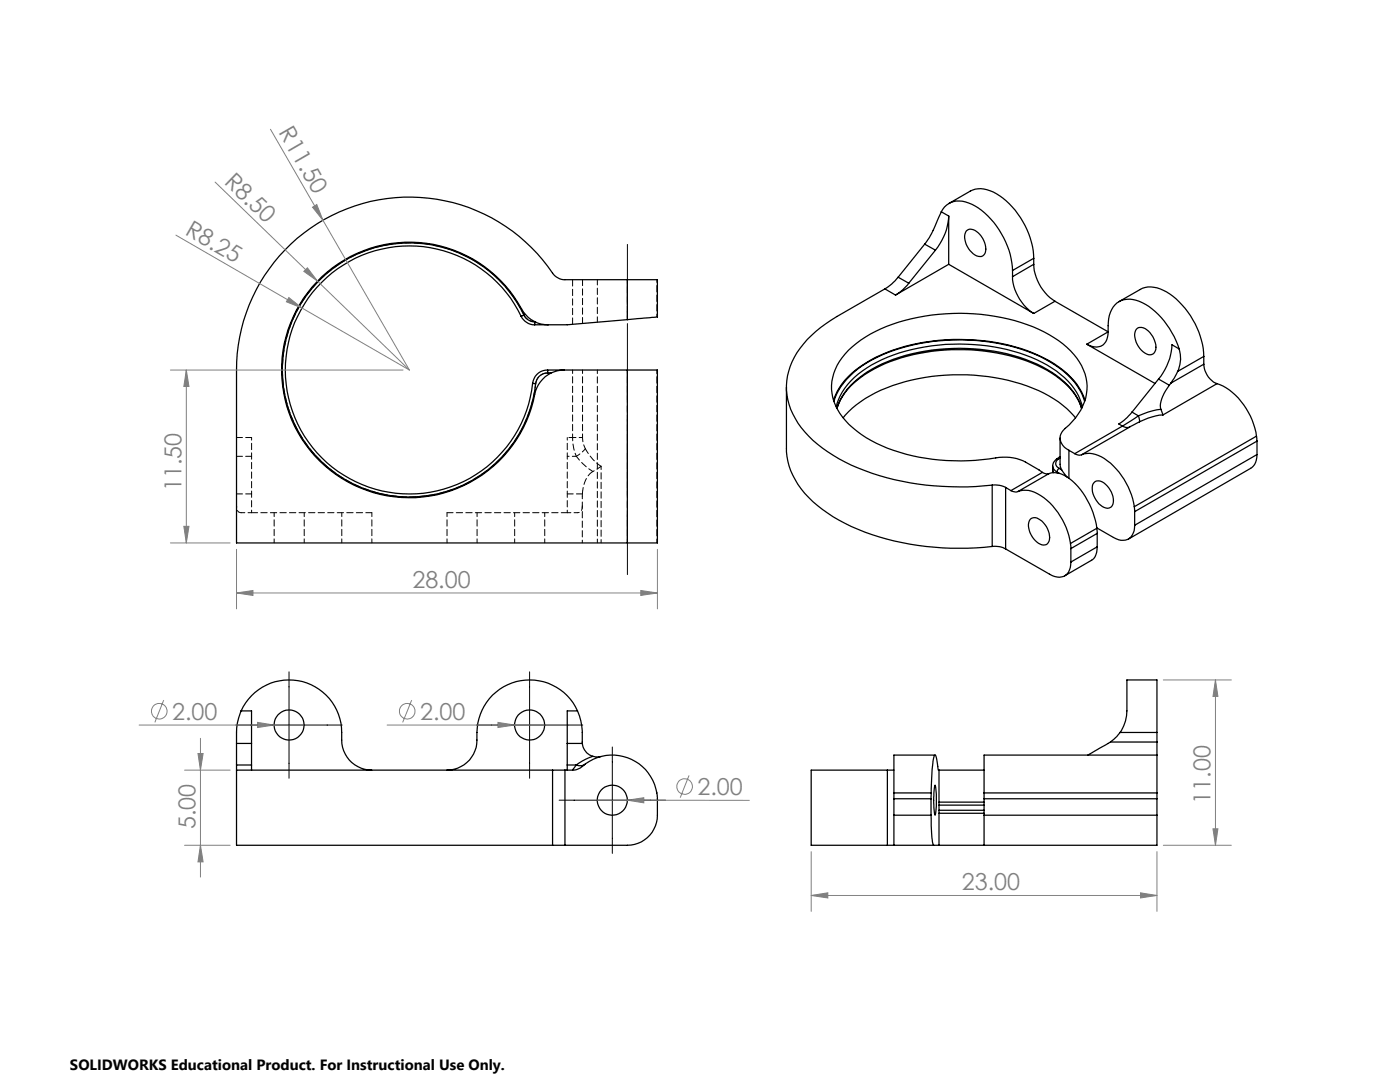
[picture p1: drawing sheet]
<svg xmlns="http://www.w3.org/2000/svg" width="279mm" height="216mm" viewBox="0 0 279 216" stroke-linecap="round" stroke-linejoin="round" font-family="sans-serif">
<g fill="none" stroke="#000" stroke-width=".25">
<path d="M125.2 55.8h-12.5a3.1 3.1 0 0 1-2.4-1.3 34.5 34.5 0 0 0-38.7-13.7 34.5 34.5 0 0 0-24.4 33v34.5h78M125.2 55.8h6v7.5l-6 .5M125.2 55.8v8M176.6 57.6l-9.6 5.5a21.8 21.8 0 0 0-8.9 9.1 12.4 12.4 0 0 0 1.8 13.1 29.7 29.7 0 0 0 14.1 9.1 56.3 56.3 0 0 0 24 2.4M176.6 57.6l2.1 1.3M179.2 55.3a9.3 9.3 0 0 1-2.6 2.3M179.2 55.3l2.2 1.2M181.4 56.5a8.8 8.8 0 0 1-2.7 2.4M184.5 48.7l2.2 1.2M184.5 48.7l-5.3 6.6M186.7 49.9l-5.3 6.6M187.9 42.3a4 4 0 0 1 5.4-1.8 15.1 15.1 0 0 1 7.7 8.6l.6 1.7 .5 3.2"/>
<path d="M187.9 42.3l-2 4.4-1.4 2M187.9 42.3l1.4 .8M189.3 43.1a11.5 11.5 0 0 1-2.6 6.8M189.3 52.7l-10.6 6.2M189.3 52.7l17 9.8M189.3 43.1v9.6M189.4 40.6l4.2-2.5a5.6 5.6 0 0 1 5.9 1 16.6 16.6 0 0 1 6.8 12.4M192.8 46.1a1.68 1.68 0 0 1 2.4 .4 4 4 0 0 1 1.3 4.2 1.49 1.49 0 0 1-2.3-.1 4.1 4.1 0 0 1-1.5-4.2zM202.1 55.2a9.4 9.4 0 0 0 4.2 7.3M202.1 54v1.2M206.3 52.7a9.4 9.4 0 0 0 4.2 7.4M206.3 51.5l-4.2 2.5"/>
<path d="M206.3 52.7l-4.2 2.5M206.3 51.5v1.2M104 63.1a24.7 24.7 0 0 0-39.8-6.8 24.7 24.7 0 0 0 6.8 39.8 24.7 24.7 0 0 0 35.3-19.6M104 63.1a3.1 3.1 0 0 0 2.7 1.7M104.6 62.9a2.35 2.35 0 0 0 2.1 1.3M104.6 62.9a25.4 25.4 0 0 0-40.8-7 25.4 25.4 0 0 0 6.9 40.8 25.4 25.4 0 0 0 36.2-20.1M104.6 62.9l-.6 .2M106.3 76.5l.6 .1M106.7 64.2v.6M106.7 64.2h.1M109.3 74.4a2.36 2.36 0 0 0-2.4 2.2M109.3 73.8a2.97 2.97 0 0 0-3 2.7"/>
<path d="M109.3 73.8v.6M109.3 73.8h15.9M109.3 74.4h.7M109.4 64.8a6.1 6.1 0 0 1-5.3-3.1 25.5 25.5 0 0 0-40.7-5.5 25.5 25.5 0 0 0 6.9 40.5 25.5 25.5 0 0 0 36.6-18.7 5.9 5.9 0 0 1 5.7-4.2M125.2 73.8h6v34.5h-6M125.2 73.8v34.5M125.2 63.8l-12 1h-6.5M157 77.3v12.2a14.9 14.9 0 0 0 6.1 11.4 40.7 40.7 0 0 0 20.1 7.9 57.8 57.8 0 0 0 14.8 .2M166.3 79.8a14.5 14.5 0 0 1 7.4-7.9 39.4 39.4 0 0 1 24.8-3.6 27.9 27.9 0 0 1 15.1 6.9 11.9 11.9 0 0 1 2.9 4.6M210.5 60.1l-4.2 2.4M210.5 60.1l10.7 6.1M216.9 68.7l13.6 7.8"/>
<path d="M221.2 66.2v-1.2a5 5 0 0 1 2.6-5.1 6.5 6.5 0 0 1 6.1 1.7 17.6 17.6 0 0 1 5.4 8M221.2 66.2a2.62 2.62 0 0 1-2.3 3.1l-1-.2-1-.4M221.2 66.2l-4.3 2.5M223.3 60.2l4.3-2.5a5.7 5.7 0 0 1 5.9 1 16.8 16.8 0 0 1 6.7 12.4M226.8 65.7a1.63 1.63 0 0 1 2.4 .3 4.4 4.4 0 0 1 1.4 4 1.26 1.26 0 0 1-2.1 .4 4.1 4.1 0 0 1-1.9-4.4zM231.2 75.6l2.2 1.3M231.2 75.6l-5.3 6.6M233.4 76.9a6.2 6.2 0 0 0-1.7 4.8M233.7 76.4l-.3 .5M235 74.1l-1.3 2.3M235.3 69.6a6.1 6.1 0 0 1-.3 4.5M235.3 69.6l-1.4-.8a11.8 11.8 0 0 1-2.7 6.8"/>
<path d="M240.2 72.7a4.4 4.4 0 0 0 2.7 3.9M240.2 71.1l-5.2 3M240.2 72.7l-6.5 3.7M240.2 71.1v1.6M242.9 76.6a12.8 12.8 0 0 1 7.5 8.8l.4 1.6M242.9 76.6l-10.8 6.2M166.4 80.1a14.6 14.6 0 0 1 7.7-8.3 40.4 40.4 0 0 1 32.4-1.1 17.8 17.8 0 0 1 9.4 7.9l.6 1.5M166.9 81.2a13.5 13.5 0 0 1 7.1-8.4 38.6 38.6 0 0 1 24.3-3.6 28.1 28.1 0 0 1 14.1 6.2 11 11 0 0 1 3.6 5.8M168.3 83.4a22.1 22.1 0 0 1 11.1-6.8 40.8 40.8 0 0 1 29 1.9 19.5 19.5 0 0 1 6.2 4.9M198 96.8a4.5 4.5 0 0 1 2.7 .5M198 96.8v12.2M200.7 97.3v12.2"/>
<path d="M200.7 97.3l1.1 .6M201.8 97.9a1.72 1.72 0 0 0 1.4 .2M203.2 98.1a4.8 4.8 0 0 1 4.5 .8 14.5 14.5 0 0 1 5.9 9.5M208 94.3l.7 .2h.6M208 94.3l-6.2 3.6M209.3 94.5a4.2 4.2 0 0 1 4.2 1 15.9 15.9 0 0 1 5.4 9.9M209.3 94.5l-6.1 3.6M210.1 93.8l.1 .5M210.1 93l.3 .7 .6 .5M210.1 93v.8M210.9 91.6l-.6 .7-.2 .7M210.9 91.6h.3"/>
<path d="M211 94.2v.2M211 94.2l.4 .2M211.2 91.6a1 1 0 0 0-.5 1 1 1 0 0 0 .7 .9M211.4 93.5l-.3 .3-.1 .4M211.4 93.5l.5 .3M211.6 91.1l-.7 .5M211.6 87.4v5.2l.3 1.2M211.6 91.4l-.4 .2M211.9 93.8l1.1 1.4M213.3 89.9a2.49 2.49 0 0 1-.7-4.4 10.5 10.5 0 0 0 4.1-10.1 14.1 14.1 0 0 0-7.3-8.6 38.5 38.5 0 0 0-22.1-4.1 31.8 31.8 0 0 0-16.4 5.8 10.8 10.8 0 0 0-4.8 10 11.8 11.8 0 0 0 4.9 7.5 32.6 32.6 0 0 0 17.9 5.9 52 52 0 0 0 11.2-.7l1.4 .1 1.4 .2a13.3 13.3 0 0 1 4.5 2.3l.6 .5M213.3 89.9l1.2 .6M213.3 89.9v5.5"/>
<path d="M214.5 90.5a1.52 1.52 0 0 0 1.4 .2M215.8 81.5a12.9 12.9 0 0 0-5.9-7 37.2 37.2 0 0 0-22.6-4.5 29.7 29.7 0 0 0-16.9 6.4 11.7 11.7 0 0 0-3.4 5.1 13 13 0 0 1 6-7.2 36 36 0 0 1 21.3-4.7 31.2 31.2 0 0 1 17.4 6 11.7 11.7 0 0 1 4.2 5.9M215.9 90.7a5.1 5.1 0 0 1 5.1 1.3 14.4 14.4 0 0 1 5.4 9.1M218.3 96.3a1.59 1.59 0 0 1 2.4 .4 4 4 0 0 1 1.3 4.2 1.44 1.44 0 0 1-2.3-.1 4.2 4.2 0 0 1-1.6-4.2zM224 85a1.58 1.58 0 0 0 1.4 .2M224 85l-9.5 5.5M225.4 85.2l-9.5 5.5M225.9 82.2a10.3 10.3 0 0 1-2.6 2.4l.7 .4M225.9 82.2l1.3 .8M227.2 83l.2 1.2M227.2 83l-3.2 2M227.4 84.2l-2 1"/>
<path d="M231.7 81.7l-2.6 .5-1.9 .8M231.7 81.7l.4 1.1M232.1 82.8l-2.2 .4-2.5 1M250.8 87l.1 1M250.8 87l-24.4 14.1M250.9 90.7l-.1 .6a2.61 2.61 0 0 1-1.2 2.2l-24.4 14.1M250.9 88l-24.5 14.1M250.9 88v2.7M250.9 90.7l-24.5 14.1M198 109a4.2 4.2 0 0 1 2.7 .5M200.7 109.5l8.8 5.1a2.51 2.51 0 0 0 4.1-1.4l.1-1.1M205.8 103.5a2 2 0 0 1 2.5 .9 3.7 3.7 0 0 1 .9 3.8 1.43 1.43 0 0 1-2.3 0 4.1 4.1 0 0 1-1.5-4.3z"/>
<path d="M213.6 108.4l.1 1.1M213.7 109.5v2.6M218.9 105.4l.1 1M218.9 105.4l-5.3 3M219 109.1l-.1 1.1a2.22 2.22 0 0 1-1.1 1.6l-5.3 3.1M219 106.4l-5.3 3.1M219 109.1l-5.3 3M219 106.4v2.7M226.4 101.1v1M226.4 104.8a2.51 2.51 0 0 1-3.2 2.9l-4.3-2.4M226.4 102.1v2.7M47.2 153.7v15h63.1"/>
<path d="M47.2 153.7h63.1M47.2 152.6v1.1M47.2 148.3v4.3M47.2 152.6h3M47.2 148.3h3M48.1 141.9a17 17 0 0 0-.9 6.4M48.1 141.9h2.1v6.4M48.1 141.9a10.6 10.6 0 0 1 12.6-5.8 10.6 10.6 0 0 1 7.5 11.6 6 6 0 0 0 6 6M50.2 152.6v1.1M50.2 148.3v4.3M110.3 153.7h2.4M110.3 153.7v15"/>
<path d="M112.7 153.7v15M112.7 153.7h1.6M113.2 152.6v1.1M113.2 152.6h1.8M113.2 148.3h3M113.2 148.3v4.3M114.3 153.7a3.3 3.3 0 0 0 1.9-.8 9 9 0 0 1 9.6-1.5 9 9 0 0 1 5.4 8 11.3 11.3 0 0 1-.4 5.4 6 6 0 0 1-5.6 3.9h-12.5M115 152.6l-.7 1.1M115.3 141.9a17 17 0 0 1 .9 6.4M115.3 141.9h-2.1v6.4M115.3 141.9a10.5 10.5 0 0 0-11.8-6 10.5 10.5 0 0 0-8.3 10.3 6.6 6.6 0 0 1-2.6 6.4 5.9 5.9 0 0 1-3.4 1.1M116.2 148.3a3.1 3.1 0 0 0 2.1 2.6"/>
<path d="M116.8 152.5a1.84 1.84 0 0 1-1.8 .1M118.3 150.9l-1.4 .6-1.9 1.1M118.3 150.9l1.1 .2 .5-.1M177.1 153.7h1.3M177.1 153.7h-15.2v15h15.2M177.1 153.7v15M178.4 158.2v1.2M178.4 159.4h7.4M178.4 158.2h7.4M178.4 159.4v3.3M185.8 159.4v3.3M185.8 158.2v1.2"/>
<path d="M186.6 156.7a18.2 18.2 0 0 1 0 6 16.1 16.1 0 0 1 0-6zM186.6 150.7h-8.2v7.5M187.4 153.7l-.1-.1-.2-.7a3.3 3.3 0 0 0-.5-2.2 17.2 17.2 0 0 0-.7 5.8l-.1 1.7M187.4 153.7h9M187.4 153.7v15M196.4 158.2v1.2M196.4 159.4h34.5M196.4 159.4v3.3M196.4 158.2h34.5M221.6 148.1l-4.5 2.6M221.6 148.1h9.3M223.5 146.2l-.6 .8-1.3 1.1"/>
<path d="M223.5 146.2a8.5 8.5 0 0 0 1.4-6v-4.5h6v10.5M223.5 146.2h7.4M230.9 158.2v1.2M230.9 150.7h-34.5v7.5M230.9 150.7v7.5M230.9 148.1v2.6M230.9 146.2v1.9M230.9 159.4v3.3M110.3 168.7h2.4M177.1 168.7h1.3M178.4 162.7v6M178.4 168.7h9"/>
<path d="M178.4 162.7h7.4M185.8 162.7l.1 3.4a5.1 5.1 0 0 0 .4 2.6M187.4 162.3h9M187.4 160.1h9M187.4 168.7h9M187.4 161.7h9M187.4 160.7h9M196.4 162.7v6M196.4 162.7h34.5M230.9 162.7v6h-34.5"/>
<circle cx="57.7" cy="144.7" r="2.99"/>
<circle cx="105.7" cy="144.7" r="2.99"/>
<circle cx="122.2" cy="159.7" r="3"/>
</g>
<path d="M114.3 55.8v8.9M104 63.1l.6-.3M106.3 76.5h.6M106.7 64.8v-.6M106.8 64.2h-.1M109.3 73.8v.6M116.2 98.6v.4M118.3 94.1a5.4 5.4 0 0 0-2.1 4.5" fill="none" stroke="#000" stroke-width=".2" stroke-dasharray="1.3 .6"/>
<path d="M104.6 62.8a25.4 25.4 0 0 0-40.8-6.9 25.4 25.4 0 0 0 7 40.8 25.4 25.4 0 0 0 36.1-20.2M109.3 74.4h.7M115 91.1l1-.7 .8-.8M116.8 89.6l-.4-.9-.1-1.4" fill="none" stroke="#000" stroke-width=".2" stroke-dasharray="1.3 .6" stroke-dashoffset=".4"/>
<path d="M106.9 76.5a2.4 2.4 0 0 1 2.4-2.1" fill="none" stroke="#000" stroke-width=".2" stroke-dasharray="1.3 .6" stroke-dashoffset="-.2"/>
<path d="M119.2 55.8v8.5M106.7 64.2a2.4 2.4 0 0 1-2.1-1.4M120 93l-1.7-1.3-1.5-2.1" fill="none" stroke="#000" stroke-width=".2" stroke-dasharray="1.3 .6" stroke-dashoffset=".2"/>
<g fill="none" stroke="#000" stroke-width=".2" stroke-dasharray="1.3 .6" stroke-dashoffset=".5">
<path d="M119.2 73.8v34.5M125.2 63.8v-8M131.1 73.8v34.5M114.3 87.3h-1.1M54.7 102.3v6M60.7 108.3v-6M68.2 102.3v6M74.2 108.3v-6M89.2 102.3v6M95.2 108.3v-6M102.7 102.3v6M108.7 108.3v-6"/>
<path d="M125.2 108.3v-34.5"/>
</g>
<path d="M131.1 55.8v7.4M116.2 99v9.3" fill="none" stroke="#000" stroke-width=".2" stroke-dasharray="1.3 .6" stroke-dashoffset=".7"/>
<path d="M116.3 64.5v-8.7M47.2 91.1h3M50.2 87.3h-3M50.2 98.6h-3M116.2 98.6h-3M50.2 102.3h24M89.2 102.3h24" fill="none" stroke="#000" stroke-width=".2" stroke-dasharray="1.3 .6" stroke-dashoffset=".1"/>
<path d="M50.2 87.3v15M113.2 87.3v15" fill="none" stroke="#000" stroke-width=".2" stroke-dasharray="1.3 .6" stroke-dashoffset=".8"/>
<path d="M114.3 73.8v13.5M114.3 87.3h2M114.3 87.3v.5a8.8 8.8 0 0 0 .7 3.3M116.3 87.3v-13.5M48.1 102.3h2.1M113.2 102.3h2.1M120 108.3v-15.3" fill="none" stroke="#000" stroke-width=".2" stroke-dasharray="1.3 .6" stroke-dashoffset=".6"/>
<path d="M115 91.1l1.9 2 1.4 1" fill="none" stroke="#000" stroke-width=".2" stroke-dasharray="1.3 .6" stroke-dashoffset=".3"/>
<path d="M113.2 91.1h1.8M47.2 100.9a1.06 1.06 0 0 0 .9 1.4M115.3 102.3a1.02 1.02 0 0 0 .9-1.4" fill="none" stroke="#000" stroke-width=".2" stroke-dasharray="1.3 .6" stroke-dashoffset=".9"/>
<path d="M118.3 94.1l1.7-1.1" fill="none" stroke="#000" stroke-width=".2" stroke-dasharray="1.3 .6" stroke-dashoffset="1"/>
<g fill="none" stroke="#808080" stroke-width=".2">
<path d="M42.9 36.3l20.5 19.8M54 25.8l10.5 18.2M35.1 46.9l46.6 26.9M57.6 59.4l2.7 2.1-3.1-1.3zM60.6 54.2l.7-.8 2.1 2.7zM62.4 41.3l.8-.5 1.3 3.2zM63.4 56.1l18.3 17.7M64.5 44l17.2 29.8M34 73.8h46.4M37.2 73.8v34.5M37.2 73.8l.5 3.3h-1zM34 108.3h11.9"/>
<path d="M36.7 105h1l-.5 3.3zM47.2 118.3l3.3-.5v1zM47.2 109.6v11.9M47.2 118.3h84M127.9 117.8l3.3 .5-3.3 .5zM131.2 109.6v11.9M32.7 139.7l-1.8 4.4M82.2 139.7l-1.8 4.4M232.2 135.7h13.5M242.6 135.7l.5 3.3h-1zM242.6 135.7v33M27.8 144.7h32.9"/>
<path d="M36.8 153.7h9.1M39.5 150.4h1l-.5 3.3zM40 147.3v27.7M51.4 144.1l3.3 .6-3.3 .5zM77.3 144.7h31.4M99.4 144.1l3.3 .6-3.3 .5zM119.2 159.7h6M125.2 159.7l3.3-.5v1zM125.2 159.7h24.3M137.5 154.7l-1.8 4.5M36.8 168.7h9.1M40 168.7l.5 3.3h-1z"/>
<path d="M161.9 178.7l3.3-.5v1zM161.9 169.9v12M161.9 178.7h69M227.6 178.2l3.3 .5-3.3 .5zM230.9 169.9v12M232.2 168.7h13.5M242.1 165.4h1l-.5 3.3z"/>
<circle cx="31.8" cy="141.9" r="1.55"/>
<circle cx="81.3" cy="141.9" r="1.55"/>
<circle cx="136.6" cy="156.9" r="1.55"/>
</g>
<path d="M125.2 114.7v-65.9" fill="none" stroke="#000" stroke-width=".2" stroke-dasharray="15.2 1.3 1.3 1.3" stroke-dashoffset="3.3"/>
<path d="M57.7 134.1v21.2M105.7 134.1v21.2M47.1 144.7h21.2M95.1 144.7h21.2M111.6 159.7h21.2M122.2 149v21.3" fill="none" stroke="#000" stroke-width=".2"/>
<g fill="#808080">
<path d="M62.4 41.3l.8-.5 1.3 3.2z"/>
<path d="M60.6 54.2l.7-.8 2.1 2.7z"/>
<path d="M57.6 59.4l2.7 2.1-3.1-1.3z"/>
<path d="M51.4 144.1l3.3 .6-3.3 .5z"/>
<path d="M99.4 144.1l3.3 .6-3.3 .5z"/>
<path d="M125.2 159.7l3.3-.5v1z"/>
<path d="M227.6 178.2l3.3 .5-3.3 .5zM161.9 178.7l3.3-.5v1z"/>
<path d="M127.9 117.8l3.3 .5-3.3 .5zM47.2 118.3l3.3-.5v1z"/>
<path d="M39.5 150.4h1l-.5 3.3zM40 168.7l.5 3.3h-1zM37.2 73.8l.5 3.3h-1zM36.7 105h1l-.5 3.3zM242.6 135.7l.5 3.3h-1zM242.1 165.4h1l-.5 3.3z"/>
</g>
<g font-size="4.7" fill="#808080">
<text x="55.5" y="26.4" transform="rotate(60 55.5 26.4)">R11.50</text>
<text x="44.6" y="36.5" transform="rotate(44 44.6 36.5)">R8.50</text>
<text x="36.8" y="46.7" transform="rotate(30 36.8 46.7)">R8.25</text>
<text x="36.2" y="98" transform="rotate(-90 36.2 98)">11.50</text>
<text x="82.3" y="117.3">28.00</text>
<text x="34.4" y="143.6">2.00</text>
<text x="83.9" y="143.6">2.00</text>
<text x="139.2" y="158.6">2.00</text>
<text x="241.6" y="160.4" transform="rotate(-90 241.6 160.4)">11.00</text>
<text x="39" y="165.5" transform="rotate(-90 39 165.5)">5.00</text>
<text x="192" y="177.6">23.00</text>
</g>
<text font-size="3" x="14" y="213.5">SOLIDWORKS Educational Product. For Instructional Use Only.</text>
</svg>
